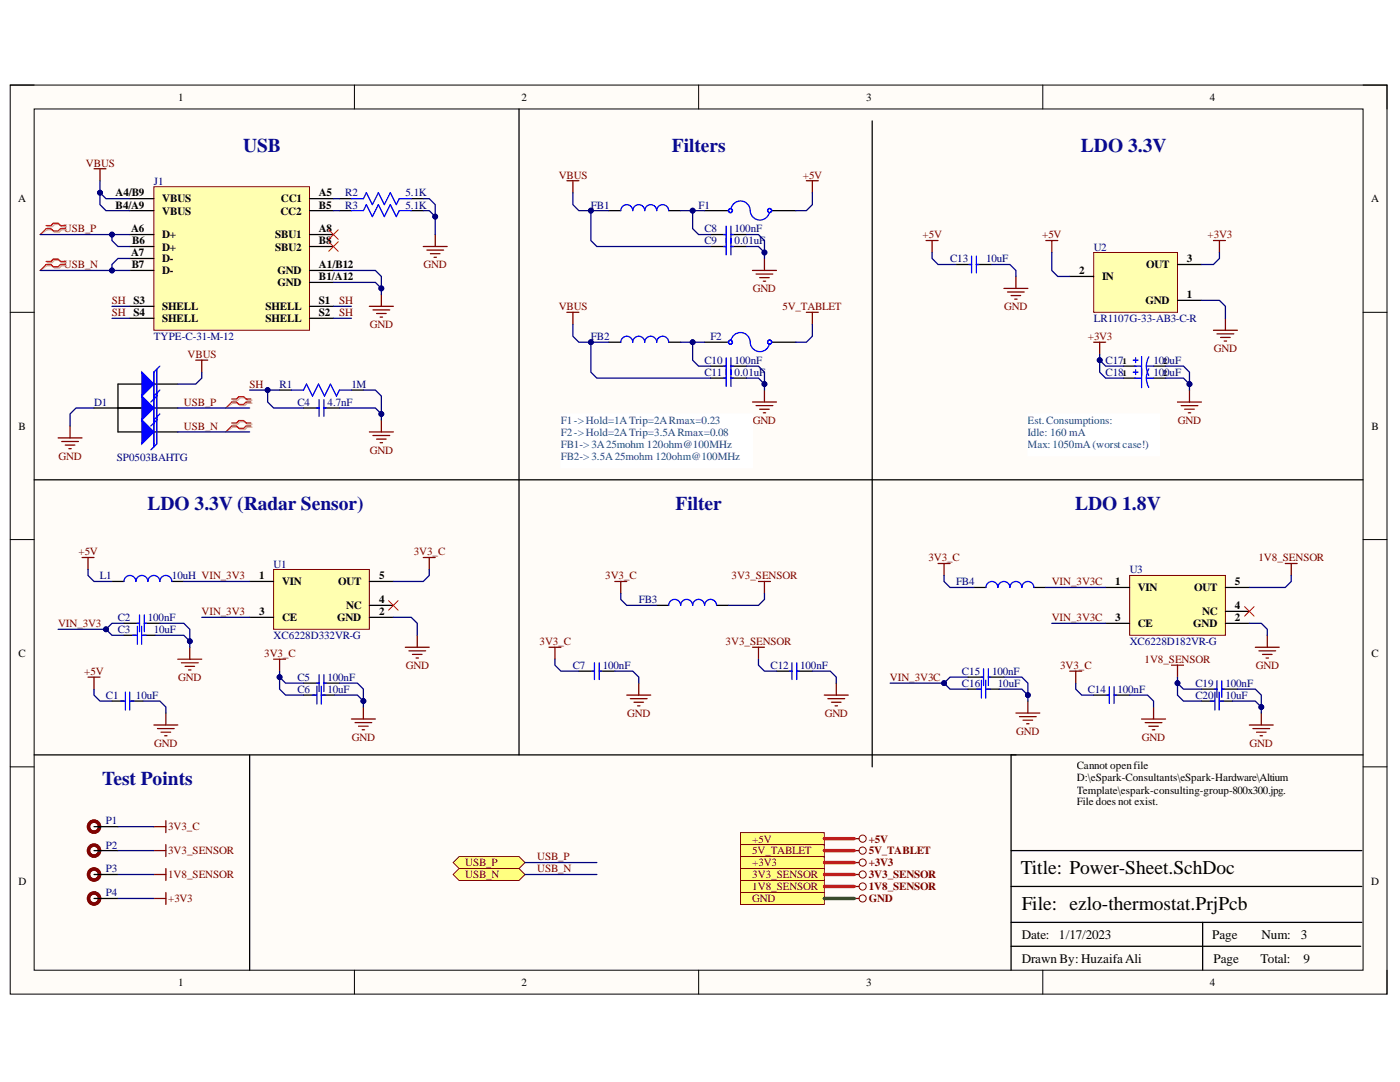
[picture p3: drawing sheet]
<svg xmlns="http://www.w3.org/2000/svg" width="279mm" height="216mm" viewBox="0 0 279 216" stroke-linecap="round" stroke-linejoin="round" font-family="sans-serif">
<path d="M2 17h274.8v181.4h-274.8z" fill-rule="evenodd" fill="#fffcf8"/>
<path d="M2 17h274.8v181.4h-274.8z" fill="none" stroke="#000" stroke-width=".2"/>
<path d="M6.8 21.7h265.2v171.9h-265.2z" fill-rule="evenodd" fill="#fffcf8"/>
<g fill="none" stroke="#000" stroke-width=".2">
<path d="M2 17h4.8M70.7 17v4.7M139.4 17v4.7M208.1 17v4.7M272 17h4.8v4.7M6.8 21.7h265.2v171.9h-265.2zM2 62.3h4.8M272 62.3h4.8M2 107.7h4.8M272 107.7h4.8M2 153h4.8M272 153h4.8"/>
<path d="M70.7 193.6v4.8M139.4 193.6v4.8M208.1 193.6v4.8M276.8 193.6v4.8"/>
</g>
<path d="M272 150.6h-70.2v43M201.8 176.9h70M201.8 169.7h70M201.8 188.8h69.8M201.8 184.1h70M240 184.1v9.5" fill="none" stroke="#000" stroke-width=".25"/>
<path d="M218.3 50.4h16.7v11.9h-16.7z" fill-rule="evenodd" fill="#ffffb0"/>
<path d="M218.3 50.4h16.7v11.9h-16.7z" fill="none" stroke="#800000" stroke-width=".2"/>
<path d="M213.5 55.2h4.8M235 59.9h4.8M235 52.8h4.8" fill="none" stroke="#000" stroke-width=".25"/>
<path d="M208.7 48h2.4M209.9 48v2.4M242.2 48h2.4M243.4 48v2.4M242.2 65.9h4.7M242.9 66.6h3.3M243.6 67.3h1.9M244.3 68.1h.5M244.6 63.5v2.4" fill="none" stroke="#800000" stroke-width=".25"/>
<path d="M54.6 113.6h19.1v12h-19.1z" fill-rule="evenodd" fill="#ffffb0"/>
<path d="M54.6 113.6h19.1v12h-19.1z" fill="none" stroke="#800000" stroke-width=".2"/>
<path d="M49.8 116h4.8M73.7 116h4.8M49.8 123.2h4.8M73.7 123.2h4.8M73.7 120.8h4.8" fill="none" stroke="#000" stroke-width=".25"/>
<path d="M77.5 119.8l2 2M79.5 119.8l-2 2" fill="none" stroke="#f00" stroke-width=".2"/>
<path d="M80.9 129.1h4.8M81.6 129.9h3.3M82.3 130.6h1.9M83 131.3h.5M83.3 126.8v2.3" fill="none" stroke="#800000" stroke-width=".25"/>
<path d="M30.7 37.3h31.1v28.6h-31.1z" fill-rule="evenodd" fill="#ffffb0"/>
<path d="M30.7 37.3h31.1v28.6h-31.1z" fill="none" stroke="#800000" stroke-width=".2"/>
<g fill="none" stroke="#000" stroke-width=".25">
<path d="M25.9 39.6h4.8M61.8 39.6h4.7M25.9 54h4.8M25.9 46.8h4.8M25.9 51.6h4.8M25.9 42h4.8M25.9 49.2h4.8M61.8 54h4.7M61.8 46.8h4.7M61.8 56.4h4.7M61.8 42h4.7M61.8 49.2h4.7"/>
<path d="M121.5 42h2.4M133.4 42h2.4M25.9 61.1h4.8M25.9 63.5h4.8M28.3 76.6h-4.8v9.6h4.8M30.7 76.6h4.8M61.8 61.1h4.7M61.8 63.5h4.7M121.5 68.3h2.4M133.4 68.3h2.4M18.8 81.4h9.5M30.7 86.2h4.8"/>
<path d="M30.7 81.4h4.8"/>
</g>
<g fill="none" stroke="#800000" stroke-width=".25">
<path d="M18.8 33.7h2.3M20 33.7v2.4M113.1 36.1h2.4M114.3 36.1v2.3M160.9 36.1h2.4M162.1 36.1v2.3M76.1 58.7v2.4M84.5 49.2h4.7M85.2 49.9h3.3M85.9 50.6h1.9M86.6 51.3h.5M86.9 46.8v2.4"/>
<path d="M150.2 54h4.8M150.9 54.7h3.3M151.6 55.4h1.9M152.3 56.1h.5M152.6 51.6v2.4M73.7 61.1h4.8M74.4 61.8h3.4M75.2 62.6h1.9M75.9 63.3h.4M113.1 62.3h2.4M114.3 62.3v2.4M152.6 77.8v2.4"/>
<path d="M160.9 62.3h2.4M162.1 62.3v2.4M73.7 86.2h4.8M74.4 86.9h3.4M75.2 87.6h1.9M75.9 88.3h.4M76.1 83.8v2.4M150.2 80.2h4.8M150.9 80.9h3.3M151.6 81.7h1.9M152.3 82.4h.5"/>
</g>
<path d="M65.6 45.8l1.9 2M65.6 48.2l1.9 1.9M67.5 45.8l-1.9 2M67.5 48.2l-1.9 1.9" fill="none" stroke="#f00" stroke-width=".2"/>
<path d="M123.9 42a1.19 1.19 0 0 1 1.2-1.2 1.19 1.19 0 0 1 1.2 1.2 1.2 1.2 0 0 1 1.2-1.2 1.2 1.2 0 0 1 1.2 1.2 1.19 1.19 0 0 1 1.2-1.2 1.19 1.19 0 0 1 1.2 1.2 1.19 1.19 0 0 1 1.2-1.2 1.19 1.19 0 0 1 1.1 1.2M123.9 68.3a1.19 1.19 0 0 1 1.2-1.2 1.19 1.19 0 0 1 1.2 1.2 1.2 1.2 0 0 1 1.2-1.2 1.2 1.2 0 0 1 1.2 1.2 1.19 1.19 0 0 1 1.2-1.2 1.19 1.19 0 0 1 1.2 1.2 1.19 1.19 0 0 1 1.2-1.2 1.19 1.19 0 0 1 1.1 1.2" fill="none" stroke="#00f" stroke-width=".25"/>
<path d="M28.3 74.3l2.4 2.3-2.4 2.4z" fill="#00f"/>
<path d="M28.3 74.3l2.4 2.3-2.4 2.4zM31.3 73.7v5.3l-1.2 1.2M31.9 73.1l-1.2 1.2v5.3" fill="none" stroke="#00f" stroke-width=".25"/>
<path d="M28.3 79l2.4 2.4-2.4 2.4z" fill="#00f"/>
<path d="M28.3 79l2.4 2.4-2.4 2.4zM31.3 78.4v5.4l-1.2 1.2M31.9 77.8l-1.2 1.2v5.4" fill="none" stroke="#00f" stroke-width=".25"/>
<path d="M28.3 83.8l2.4 2.4-2.4 2.4z" fill="#00f"/>
<path d="M28.3 83.8l2.4 2.4-2.4 2.4zM31.3 83.2v5.4l-1.2 1.2M31.9 82.6l-1.2 1.2v5.4M24.7 116a1.19 1.19 0 0 1 1.2-1.2 1.19 1.19 0 0 1 1.2 1.2 1.19 1.19 0 0 1 1.2-1.2 1.19 1.19 0 0 1 1.2 1.2 1.19 1.19 0 0 1 1.2-1.2 1.19 1.19 0 0 1 1.2 1.2 1.2 1.2 0 0 1 1.2-1.2 1.2 1.2 0 0 1 1.2 1.2M133.4 120.8a1.19 1.19 0 0 1 1.2-1.2 1.19 1.19 0 0 1 1.2 1.2 1.2 1.2 0 0 1 1.2-1.2 1.2 1.2 0 0 1 1.2 1.2 1.19 1.19 0 0 1 1.2-1.2 1.19 1.19 0 0 1 1.2 1.2 1.19 1.19 0 0 1 1.2-1.2 1.19 1.19 0 0 1 1.2 1.2" fill="none" stroke="#00f" stroke-width=".25"/>
<g fill="none" stroke="#800000" stroke-width=".25">
<path d="M184.8 48h2.4M186 48v2.4M200.4 57.6h4.7M201.1 58.3h3.3M201.8 59h1.9M202.5 59.7h.5M202.7 55.2v2.4M39.1 71.9h2.4M40.3 71.9v2.4M218.3 68.3h2.4M219.5 68.3v2.4M237.4 77.8v2.4"/>
<path d="M11.6 87.4h4.8M12.3 88.1h3.4M13 88.8h1.9M13.7 89.5h.5M14 85v2.4M235 80.2h4.8M235.7 80.9h3.4M236.4 81.6h1.9M237.2 82.4h.4M16.4 111.2h2.4M17.6 111.2v2.4M84.5 111.2h2.4"/>
<path d="M85.7 111.2v2.4M122.7 116h2.4M123.9 116v2.4M151.4 116h2.4M152.6 116v2.4M35.5 131.5h4.8M36.2 132.3h3.4M36.9 133h1.9M37.6 133.7h.5M37.9 129.1v2.4M164.5 138.7h4.8M165.2 139.4h3.4"/>
<path d="M166.9 136.3v2.4M70.1 143.5h4.8M70.9 144.2h3.3M71.6 144.9h1.9M72.3 145.6h.5M72.5 141.1v2.4M165.9 140.1h2M166.7 140.8h.4"/>
</g>
<path d="M22.3 116h2.4M34.3 116h2.4M131.1 120.8h2.3M143 120.8h2.4" fill="none" stroke="#000" stroke-width=".25"/>
<path d="M225.4 114.8h19.2v12h-19.2z" fill-rule="evenodd" fill="#ffffb0"/>
<path d="M225.4 114.8h19.2v12h-19.2z" fill="none" stroke="#800000" stroke-width=".2"/>
<g fill="none" stroke="#000" stroke-width=".25">
<path d="M67.7 39.6h2.4M82.1 39.6h2.4M103.6 21.7v128.9M174.1 24.1v128.9M67.7 42h2.4M82.1 42h2.4M140.6 42h4.8M141.8 49.2h3.1M141.8 46.8h3.1M145.9 49.2h3.1M145.9 46.8h3.1M154 42h4.8"/>
<path d="M190.8 52.8h3.1M194.9 52.8h3.1M55.8 77.8h2.4M70.1 77.8h2.4M141.8 75.4h3.1M141.8 73.1h3.1M145.9 75.4h3.1M145.9 73.1h3.1M224.2 75.5h2.4M224.2 73.1h2.4M230.2 75.5h2.4M230.2 73.1h2.4"/>
<path d="M6.8 95.7h265.2M60.6 81.4h3.1M64.6 81.4h3.1M194.4 117.2h2.4M206.3 117.2h2.4M220.7 117.2h4.7M244.6 117.2h4.7M22.3 139.9h2.4M24.7 124.4h3.1M24.7 126.8h2.4M26.2 139.9h2.4M28.6 126.8h2.4"/>
<path d="M28.8 124.4h3.1M60.6 136.3h3.1M60.6 138.7h2.4M64.4 138.7h2.4M64.6 136.3h3.1M115.5 133.9h3.1M119.6 133.9h3.1M155 133.9h3.1M159 133.9h3.1M193.2 135.1h3.1M193.2 137.5h2.4M197 137.5h2.4"/>
<path d="M197.3 135.1h3.1M218.3 138.7h3.1M220.7 124.4h4.7M222.3 138.7h3.1M239.8 139.9h2.4M239.8 137.5h3.1M243.6 139.9h2.4M243.8 137.5h3.1M244.6 124.4h4.7M244.6 122h4.7M6.8 150.6h195.9M49.8 150.6v43"/>
<path d="M18.8 164.9h4.7M18.8 169.7h4.7M18.8 174.5h4.7M18.8 179.3h4.7"/>
</g>
<path d="M248.4 121l1.9 1.9M250.3 121l-1.9 1.9" fill="none" stroke="#f00" stroke-width=".2"/>
<g fill="none" stroke="#800000" stroke-width=".25">
<path d="M187.2 112.4h2.4M188.4 112.4v2.4M256.5 112.4h2.4M257.7 112.4v2.4M54.6 131.5h2.4M55.8 131.5v2.4M205.1 139.9v2.4M233.8 132.7h2.4M235 132.7v2.4M250.5 129.1h4.8M251.2 129.9h3.4M252 130.6h1.9"/>
<path d="M252.7 131.3h.5M252.9 126.8v2.3M202.7 142.3h4.8M203.5 143h3.3M204.2 143.7h1.9M204.9 144.4h.5M249.3 144.7h4.8M250.1 145.4h3.3M250.8 146.1h1.9M251.5 146.8h.5M251.7 142.3v2.4M30.7 164.9h2.4"/>
<path d="M30.7 169.7h2.4M30.7 179.3h2.4M33.1 163.8v2.3M33.1 168.5v2.4M33.1 178.1v2.4"/>
</g>
<g fill="none" stroke="#00f" stroke-width=".25">
<path d="M70.1 39.6h2.4l.6-1.2 1.2 2.4 1.2-2.4 1.2 2.4 1.2-2.4 1.2 2.4 .6-1.2h2.4M70.1 42h2.4l.6-1.2 1.2 2.4 1.2-2.4 1.2 2.4 1.2-2.4 1.2 2.4 .6-1.2h2.4M144.4 49.2h.5M144.4 46.8h.5M144.9 45.1v5.8M145.9 45.1v5.8M145.9 49.2h.5M145.9 46.8h.5M145.9 41.6a1.93 1.93 0 0 1 2.1-1.5 1.93 1.93 0 0 1 1.7 1.9M149.7 42.1a1.94 1.94 0 0 0 1.8 1.8 1.94 1.94 0 0 0 2-1.5M193.4 52.8h.5M193.9 51.1v3.3"/>
<path d="M194.9 51.1v3.3M194.9 52.8h.4M58.2 77.8h2.4l.6-1.2 1.2 2.4 1.2-2.4 1.2 2.4 1.2-2.4 1.1 2.4 .6-1.2h2.4M63.7 79.7v3.4M64.6 79.7v3.4M144.4 75.4h.5M144.4 73.1h.5M144.9 71.4v5.7M145.9 71.4v5.7M145.9 75.4h.5M145.9 73.1h.5M226.2 71.9h.9"/>
<path d="M226.2 74.3h.9M226.4 75.5h1.4M226.4 73.1h1.4M226.6 71.4v.9M226.6 73.8v.9M227.8 71.2v6.2M228.8 73.1l.1 .7 .4 1.1M228.8 75.5l.1 .7 .4 1.1M228.8 75.5h1.4M228.8 73.1h1.4M229.3 71.2l-.4 1.1-.1 .8M229.3 73.6l-.4 1.1-.1 .8"/>
<path d="M63.2 81.4h.5M64.6 81.4h.5M196.8 117.2a1.19 1.19 0 0 1 1.2-1.2 1.19 1.19 0 0 1 1.2 1.2 1.2 1.2 0 0 1 1.2-1.2 1.2 1.2 0 0 1 1.2 1.2 1.19 1.19 0 0 1 1.1-1.2 1.19 1.19 0 0 1 1.2 1.2 1.19 1.19 0 0 1 1.2-1.2 1.19 1.19 0 0 1 1.2 1.2M24.1 139.9h.9M25 138.1v3.6M25.9 139.9h.9M25.9 138.1v3.6M26.5 126.8h.9M27.4 124.4h.4M27.4 125v3.6M27.8 122.7v3.3M28.3 126.8h.9"/>
<path d="M28.3 125v3.6M28.8 122.7v3.3M28.8 124.4h.5M62.3 138.7h.9M63.2 136.3h.5M63.3 136.9v3.6M63.7 134.6v3.4M64.1 138.7h.9M64.1 136.9v3.6M64.6 134.6v3.4M64.6 136.3h.5M118.2 133.9h.4"/>
<path d="M118.6 132.3v3.3M119.6 132.3v3.3M119.6 133.9h.5M157.6 133.9h.5M158.1 132.3v3.3M159 133.9h.5M159 132.3v3.3M194.9 137.5h.9M195.8 135.1h.5M195.9 135.7v3.6M196.3 133.4v3.4M196.7 137.5h.9"/>
<path d="M196.7 135.7v3.6M197.3 133.4v3.4M197.3 135.1h.4M220.9 138.7h.5M221.4 137v3.4M222.3 138.7h.5M222.3 137v3.4M241.5 139.9h.9M242.4 137.5h.5M242.5 138.1v3.6M242.9 135.8v3.4M243.3 139.9h.9"/>
<path d="M243.3 138.1v3.6M243.8 135.8v3.4M243.8 137.5h.5"/>
<circle cx="145.8" cy="42" r=".4"/>
<circle cx="153.6" cy="42" r=".41"/>
<circle cx="153.6" cy="42" r=".4"/>
</g>
<g fill="none" stroke="#5b0f00" stroke-width=".68">
<circle cx="18.8" cy="169.7" r="1.1"/>
<circle cx="18.8" cy="165" r="1.1"/>
<circle cx="18.8" cy="179.3" r="1.1"/>
<circle cx="18.8" cy="174.5" r="1.1"/>
</g>
<path d="M147.8 166.1h16.7v2.4h-16.7z" fill-rule="evenodd" fill="#ffff80"/>
<path d="M147.8 166.1h16.7v2.4h-16.7z" fill="none" stroke="#800000" stroke-width=".2"/>
<path d="M147.8 168.5h16.7v2.4h-16.7z" fill-rule="evenodd" fill="#ffff80"/>
<path d="M147.8 168.5h16.7v2.4h-16.7z" fill="none" stroke="#800000" stroke-width=".2"/>
<path d="M147.8 170.9h16.7v2.4h-16.7z" fill-rule="evenodd" fill="#ffff80"/>
<path d="M147.8 170.9h16.7v2.4h-16.7z" fill="none" stroke="#800000" stroke-width=".2"/>
<path d="M147.8 173.3h16.7v2.4h-16.7z" fill-rule="evenodd" fill="#ffff80"/>
<path d="M147.8 173.3h16.7v2.4h-16.7z" fill="none" stroke="#800000" stroke-width=".2"/>
<path d="M147.8 175.7h16.7v2.4h-16.7z" fill-rule="evenodd" fill="#ffff80"/>
<g fill="none" stroke="#800000" stroke-width=".2">
<path d="M147.8 175.7h16.7v2.4h-16.7z"/>
<circle cx="172.2" cy="176.9" r=".71"/>
<circle cx="172.2" cy="167.3" r=".71"/>
<circle cx="172.2" cy="174.5" r=".72"/>
<circle cx="172.2" cy="169.7" r=".72"/>
<circle cx="172.2" cy="172.1" r=".72"/>
</g>
<path d="M170.5 167.3h.9M170.5 169.7h.9M170.5 172.1h.9M170.5 174.5h.9M170.5 176.9h.9" fill="none" stroke="#800000" stroke-width=".25"/>
<path d="M147.8 178.1h16.7v2.4h-16.7z" fill-rule="evenodd" fill="#ffff80"/>
<g fill="none" stroke="#800000" stroke-width=".2">
<path d="M147.8 178.1h16.7v2.4h-16.7z"/>
<circle cx="172.2" cy="179.3" r=".71"/>
</g>
<path d="M170.5 179.3h.9" fill="none" stroke="#800000" stroke-width=".25"/>
<path d="M90.4 172.1l1.2-1.2h12l1.2 1.2-1.2 1.2h-12z" fill-rule="evenodd" fill="#ffff80"/>
<path d="M90.4 172.1l1.2-1.2h12l1.2 1.2-1.2 1.2h-12z" fill="none" stroke="#800000" stroke-width=".2"/>
<path d="M90.4 174.5l1.2-1.2h12l1.2 1.2-1.2 1.2h-12z" fill-rule="evenodd" fill="#ffff80"/>
<path d="M90.4 174.5l1.2-1.2h12l1.2 1.2-1.2 1.2h-12z" fill="none" stroke="#800000" stroke-width=".2"/>
<path d="M111.9 82.6h38.3v10.7h-38.3z" fill-rule="evenodd" fill="#fff"/>
<path d="M111.9 82.6h38.3v10.7h-38.3z" fill="none" stroke="#fff" stroke-width=".2"/>
<path d="M205.1 82.6h26.3v8.4h-26.3z" fill-rule="evenodd" fill="#fff"/>
<path d="M205.1 82.6h26.3v8.4h-26.3z" fill="none" stroke="#fff" stroke-width=".2"/>
<g fill="none" stroke="#00f" stroke-width=".25">
<path d="M145.9 67.8a1.93 1.93 0 0 1 2.1-1.4 1.93 1.93 0 0 1 1.7 1.9M149.7 68.4a1.93 1.93 0 0 0 1.8 1.8 1.93 1.93 0 0 0 2-1.5"/>
<circle cx="145.8" cy="68.3" r=".4"/>
<circle cx="153.6" cy="68.3" r=".4"/>
</g>
<path d="M140.6 68.3h4.8M154 68.3h4.8" fill="none" stroke="#000" stroke-width=".25"/>
<path d="M9.4 45.3h1l.5-.5h.9l.5 .5h1M9.4 45.8h1l.5 .5h.9l.5-.5h1M9.4 52.4h1l.5-.5h.9l.5 .5h1M9.4 53h1l.5 .5h.9l.5-.5h1M46.5 79.9h.9l.5-.5h1l.4 .5h1M46.5 80.5h.9l.5 .4h1l.4-.4h1M46.5 84.6h.9l.5-.4h1l.4 .4h1M46.5 85.2h.9l.5 .5h1l.4-.5h1" fill="none" stroke="#d0a19e" stroke-width=".25"/>
<path d="M9.4 45.8l-1.4 1M9.4 53l-1.4 1M46.5 80.5l-1.5 .9M46.5 85.2l-1.5 1" fill="none" stroke="#d0a19e" stroke-width=".2"/>
<path d="M9.2 45h1l.4-.5h1l.5 .5h.9M9.2 45.6h1l.4 .5h1l.5-.5h.9M9.2 52.2h1l.4-.5h1l.5 .5h.9M9.2 52.8h1l.4 .4h1l.5-.4h.9M46.2 79.6h1l.5-.5h.9l.5 .5h1M46.2 80.2h1l.5 .5h.9l.5-.5h1M46.2 84.4h1l.5-.5h.9l.5 .5h1M46.2 85h1l.5 .5h.9l.5-.5h1" fill="none" stroke="#f00" stroke-width=".25"/>
<path d="M9.2 45.6l-1.2 1.2M9.2 52.8l-1.2 1.2M46.2 80.2l-1.2 1.2M46.2 85l-1.2 1.2" fill="none" stroke="#f00" stroke-width=".2"/>
<g fill="none" stroke="#800000" stroke-width=".25">
<path d="M17.6 135.1h2.4M18.8 135.1v2.4M109.6 129.1h2.3M110.8 129.1v2.4M125.1 138.7h4.8M125.8 139.4h3.3M127.5 136.3v2.4M150.2 129.1h2.4M151.4 129.1v2.4M213.5 133.9h2.4M214.7 133.9v2.4M30.7 144.7h4.8"/>
<path d="M31.4 145.4h3.4M32.1 146.1h2M32.9 146.8h.4M33.1 142.3v2.4M126.5 140.1h1.9M127.2 140.8h.5M227.8 143.5h4.8M228.5 144.2h3.4M229.3 144.9h1.9M230 145.6h.5M230.2 141.1v2.4M30.7 174.5h2.4"/>
<path d="M33.1 173.3v2.4"/>
</g>
<path d="M66.5 39.6h1.2M66.5 42h1.2M84.5 42h1.2l1.2 1.2M209.9 50.4v3.6l1.2 1.2h2.4M239.8 59.9h3.6l1.2 1.2v2.4M243.4 50.4v1.2l-1.2 1.2h-2.4M78.5 123.2h3.6l1.2 1.2v2.4" fill="none" stroke="#000080" stroke-width=".25"/>
<circle cx="86.9" cy="43.2" r=".48" fill="#000080"/>
<circle cx="86.9" cy="43.2" r=".48" fill="none" stroke="#000080" stroke-width=".2"/>
<path d="M66.5 56.4h8.4l1.2 1.1" fill="none" stroke="#000080" stroke-width=".25"/>
<circle cx="76.1" cy="57.5" r=".48" fill="#000080"/>
<circle cx="76.1" cy="57.5" r=".48" fill="none" stroke="#000080" stroke-width=".2"/>
<path d="M20 36.1v4.7l1.1 1.2h4.8" fill="none" stroke="#000080" stroke-width=".25"/>
<circle cx="20" cy="38.5" r=".48" fill="#000080"/>
<circle cx="20" cy="38.5" r=".48" fill="none" stroke="#000080" stroke-width=".2"/>
<path d="M20 38.4l1.1 1.2h4.8" fill="none" stroke="#000080" stroke-width=".25"/>
<circle cx="20" cy="38.5" r=".48" fill="#000080"/>
<circle cx="20" cy="38.5" r=".48" fill="none" stroke="#000080" stroke-width=".2"/>
<path d="M22.3 46.8v1.2l1.2 1.2h2.4" fill="none" stroke="#000080" stroke-width=".25"/>
<circle cx="22.3" cy="46.8" r=".48" fill="#000080"/>
<circle cx="22.3" cy="46.8" r=".48" fill="none" stroke="#000080" stroke-width=".2"/>
<path d="M25.9 51.6h-2.4l-1.2 1.2v1.2" fill="none" stroke="#000080" stroke-width=".25"/>
<circle cx="22.3" cy="54" r=".48" fill="#000080"/>
<circle cx="22.3" cy="54" r=".48" fill="none" stroke="#000080" stroke-width=".2"/>
<path d="M149 46.8h2.4l1.2 1.2v3.6" fill="none" stroke="#000080" stroke-width=".25"/>
<circle cx="152.6" cy="50.4" r=".48" fill="#000080"/>
<circle cx="152.6" cy="50.4" r=".48" fill="none" stroke="#000080" stroke-width=".2"/>
<path d="M162.1 38.4v2.4l-1.2 1.2h-2.1M138.2 42v3.6l1.2 1.2h2.4" fill="none" stroke="#000080" stroke-width=".25"/>
<circle cx="138.2" cy="42" r=".48" fill="#000080"/>
<circle cx="138.2" cy="42" r=".48" fill="none" stroke="#000080" stroke-width=".2"/>
<path d="M149 49.2h2.4l1.2 1.2" fill="none" stroke="#000080" stroke-width=".25"/>
<circle cx="152.6" cy="50.4" r=".48" fill="#000080"/>
<circle cx="152.6" cy="50.4" r=".48" fill="none" stroke="#000080" stroke-width=".2"/>
<path d="M117.9 42v6l1.2 1.2h22.7" fill="none" stroke="#000080" stroke-width=".25"/>
<circle cx="117.9" cy="42" r=".48" fill="#000080"/>
<circle cx="117.9" cy="42" r=".48" fill="none" stroke="#000080" stroke-width=".2"/>
<path d="M149 73.1h2.4l1.2 1.2v3.5" fill="none" stroke="#000080" stroke-width=".25"/>
<circle cx="152.6" cy="76.6" r=".48" fill="#000080"/>
<circle cx="152.6" cy="76.6" r=".48" fill="none" stroke="#000080" stroke-width=".2"/>
<path d="M138.2 68.3v3.6l1.2 1.2h2.4M162.1 64.7v2.4l-1.2 1.2h-2.1" fill="none" stroke="#000080" stroke-width=".25"/>
<circle cx="138.2" cy="68.3" r=".48" fill="#000080"/>
<circle cx="138.2" cy="68.3" r=".48" fill="none" stroke="#000080" stroke-width=".2"/>
<path d="M149 75.4h2.4l1.2 1.2" fill="none" stroke="#000080" stroke-width=".25"/>
<circle cx="152.6" cy="76.6" r=".48" fill="#000080"/>
<circle cx="152.6" cy="76.6" r=".48" fill="none" stroke="#000080" stroke-width=".2"/>
<path d="M117.9 68.3v6l1.2 1.1h22.7" fill="none" stroke="#000080" stroke-width=".25"/>
<circle cx="117.9" cy="68.3" r=".48" fill="#000080"/>
<circle cx="117.9" cy="68.3" r=".48" fill="none" stroke="#000080" stroke-width=".2"/>
<path d="M40.3 74.3v1.1l-1.2 1.2h-3.6M219.5 70.7v3.6l1.2 1.2h3.5M18.8 81.4h-3.6l-1.2 1.2v2.4M35.5 81.4h14.3M35.5 86.2h14.3" fill="none" stroke="#000080" stroke-width=".25"/>
<circle cx="219.5" cy="71.9" r=".48" fill="#000080"/>
<circle cx="219.5" cy="71.9" r=".48" fill="none" stroke="#000080" stroke-width=".2"/>
<path d="M219.5 71.9l1.2 1.2h3.5" fill="none" stroke="#000080" stroke-width=".25"/>
<circle cx="219.5" cy="71.9" r=".48" fill="#000080"/>
<circle cx="219.5" cy="71.9" r=".48" fill="none" stroke="#000080" stroke-width=".2"/>
<path d="M232.6 73.1h3.6l1.2 1.2v3.5" fill="none" stroke="#000080" stroke-width=".25"/>
<circle cx="237.4" cy="76.6" r=".48" fill="#000080"/>
<circle cx="237.4" cy="76.6" r=".48" fill="none" stroke="#000080" stroke-width=".2"/>
<path d="M232.6 75.5h3.6l1.2 1.1" fill="none" stroke="#000080" stroke-width=".25"/>
<circle cx="237.4" cy="76.6" r=".48" fill="#000080"/>
<circle cx="237.4" cy="76.6" r=".48" fill="none" stroke="#000080" stroke-width=".2"/>
<path d="M186 50.4v1.2l1.2 1.2h3.6M198 52.8h3.6l1.1 1.2v1.2M22.3 61.1h3.6M22.3 63.5h3.6M53.4 77.8v2.4l1.2 1.2h6M66.5 61.1h3.6M66.5 63.5h3.6" fill="none" stroke="#000080" stroke-width=".25"/>
<circle cx="53.4" cy="77.8" r=".48" fill="#000080"/>
<circle cx="53.4" cy="77.8" r=".48" fill="none" stroke="#000080" stroke-width=".2"/>
<path d="M72.5 77.8h2.4l1.2 1.2v4.8" fill="none" stroke="#000080" stroke-width=".25"/>
<circle cx="76.1" cy="82.6" r=".48" fill="#000080"/>
<circle cx="76.1" cy="82.6" r=".48" fill="none" stroke="#000080" stroke-width=".2"/>
<path d="M67.7 81.4h7.2l1.2 1.2" fill="none" stroke="#000080" stroke-width=".25"/>
<circle cx="76.1" cy="82.6" r=".48" fill="#000080"/>
<circle cx="76.1" cy="82.6" r=".48" fill="none" stroke="#000080" stroke-width=".2"/>
<path d="M66.5 54h8.4l1.2 1.2v3.5" fill="none" stroke="#000080" stroke-width=".25"/>
<circle cx="76.1" cy="57.5" r=".48" fill="#000080"/>
<circle cx="76.1" cy="57.5" r=".48" fill="none" stroke="#000080" stroke-width=".2"/>
<path d="M84.5 39.6h1.2l1.2 1.2v6" fill="none" stroke="#000080" stroke-width=".25"/>
<circle cx="86.9" cy="43.2" r=".48" fill="#000080"/>
<circle cx="86.9" cy="43.2" r=".48" fill="none" stroke="#000080" stroke-width=".2"/>
<path d="M8 54h17.9M17.6 113.6v1.2l1.2 1.2h3.5" fill="none" stroke="#000080" stroke-width=".25"/>
<circle cx="22.3" cy="54" r=".48" fill="#000080"/>
<circle cx="22.3" cy="54" r=".48" fill="none" stroke="#000080" stroke-width=".2"/>
<path d="M8 46.8h17.9" fill="none" stroke="#000080" stroke-width=".25"/>
<circle cx="22.3" cy="46.8" r=".48" fill="#000080"/>
<circle cx="22.3" cy="46.8" r=".48" fill="none" stroke="#000080" stroke-width=".2"/>
<path d="M49.8 77.8h6" fill="none" stroke="#000080" stroke-width=".25"/>
<circle cx="53.4" cy="77.8" r=".48" fill="#000080"/>
<circle cx="53.4" cy="77.8" r=".48" fill="none" stroke="#000080" stroke-width=".2"/>
<path d="M135.8 42h4.8" fill="none" stroke="#000080" stroke-width=".25"/>
<circle cx="138.2" cy="42" r=".48" fill="#000080"/>
<circle cx="138.2" cy="42" r=".48" fill="none" stroke="#000080" stroke-width=".2"/>
<path d="M114.3 64.7v2.4l1.2 1.2h6" fill="none" stroke="#000080" stroke-width=".25"/>
<circle cx="117.9" cy="68.3" r=".48" fill="#000080"/>
<circle cx="117.9" cy="68.3" r=".48" fill="none" stroke="#000080" stroke-width=".2"/>
<path d="M114.3 38.4v2.4l1.2 1.2h6" fill="none" stroke="#000080" stroke-width=".25"/>
<circle cx="117.9" cy="42" r=".48" fill="#000080"/>
<circle cx="117.9" cy="42" r=".48" fill="none" stroke="#000080" stroke-width=".2"/>
<path d="M85.7 113.6v1.2l-1.2 1.2h-6M67.7 136.3h3.6l1.2 1.2v3.6" fill="none" stroke="#000080" stroke-width=".25"/>
<circle cx="72.5" cy="139.9" r=".48" fill="#000080"/>
<circle cx="72.5" cy="139.9" r=".48" fill="none" stroke="#000080" stroke-width=".2"/>
<path d="M66.8 138.7h4.5l1.2 1.2" fill="none" stroke="#000080" stroke-width=".25"/>
<circle cx="72.5" cy="139.9" r=".48" fill="#000080"/>
<circle cx="72.5" cy="139.9" r=".48" fill="none" stroke="#000080" stroke-width=".2"/>
<path d="M123.9 118.4v1.2l1.2 1.2h6M152.6 118.4v1.2l-1.2 1.2h-6M188.4 114.8v1.2l1.2 1.2h4.8M208.7 117.2h12M257.7 114.8v1.2l-1.2 1.2h-7.2M55.8 133.9v3.6l1.2 1.2h3.6M249.3 124.4h2.4l1.2 1.2v1.2" fill="none" stroke="#000080" stroke-width=".25"/>
<circle cx="55.8" cy="135.1" r=".48" fill="#000080"/>
<circle cx="55.8" cy="135.1" r=".48" fill="none" stroke="#000080" stroke-width=".2"/>
<path d="M55.8 135.1l1.2 1.2h3.6" fill="none" stroke="#000080" stroke-width=".25"/>
<circle cx="55.8" cy="135.1" r=".48" fill="#000080"/>
<circle cx="55.8" cy="135.1" r=".48" fill="none" stroke="#000080" stroke-width=".2"/>
<path d="M246.9 137.5h3.6l1.2 1.2v3.6" fill="none" stroke="#000080" stroke-width=".25"/>
<circle cx="251.7" cy="141.1" r=".48" fill="#000080"/>
<circle cx="251.7" cy="141.1" r=".48" fill="none" stroke="#000080" stroke-width=".2"/>
<path d="M246 139.9h4.5l1.2 1.2" fill="none" stroke="#000080" stroke-width=".25"/>
<circle cx="251.7" cy="141.1" r=".48" fill="#000080"/>
<circle cx="251.7" cy="141.1" r=".48" fill="none" stroke="#000080" stroke-width=".2"/>
<path d="M235 135.1v3.6l1.2 1.2h3.6" fill="none" stroke="#000080" stroke-width=".25"/>
<circle cx="235" cy="136.3" r=".48" fill="#000080"/>
<circle cx="235" cy="136.3" r=".48" fill="none" stroke="#000080" stroke-width=".2"/>
<path d="M235 136.3l1.2 1.2h3.6" fill="none" stroke="#000080" stroke-width=".25"/>
<circle cx="235" cy="136.3" r=".48" fill="#000080"/>
<circle cx="235" cy="136.3" r=".48" fill="none" stroke="#000080" stroke-width=".2"/>
<path d="M135.8 68.3h4.8M23.5 164.9h7.2M23.5 169.7h7.2M23.5 174.5h7.2M23.5 179.3h7.2M104.8 172.1h14.3M104.8 174.5h14.3" fill="none" stroke="#000080" stroke-width=".25"/>
<path d="M164.5 167.3h6M164.5 169.7h6M164.5 172.1h6M164.5 174.5h6M164.5 176.9h6" fill="none" stroke="#f00" stroke-width=".68"/>
<path d="M164.5 179.3h6" fill="none" stroke="#274e13" stroke-width=".68"/>
<circle cx="138.2" cy="68.3" r=".48" fill="#000080"/>
<circle cx="138.2" cy="68.3" r=".48" fill="none" stroke="#000080" stroke-width=".2"/>
<path d="M36.7 116h13.1M18.8 137.5v1.2l1.2 1.2h2.3M28.6 139.9h3.3l1.2 1.2v1.2M31.9 124.4h4.8l1.2 1.2v3.5M110.8 131.5v1.2l1.1 1.2h3.6M122.7 133.9h3.6l1.2 1.2v1.2M151.4 131.5v1.2l1.2 1.2h2.4M162.1 133.9h3.6l1.2 1.2v1.2" fill="none" stroke="#000080" stroke-width=".25"/>
<circle cx="37.9" cy="128" r=".48" fill="#000080"/>
<circle cx="37.9" cy="128" r=".48" fill="none" stroke="#000080" stroke-width=".2"/>
<path d="M31 126.8h5.7l1.2 1.2" fill="none" stroke="#000080" stroke-width=".25"/>
<circle cx="37.9" cy="128" r=".48" fill="#000080"/>
<circle cx="37.9" cy="128" r=".48" fill="none" stroke="#000080" stroke-width=".2"/>
<path d="M24.7 124.4h-2.4l-1.2 1.2h-9.5M40.3 123.2h9.5" fill="none" stroke="#000080" stroke-width=".25"/>
<circle cx="21.2" cy="125.6" r=".48" fill="#000080"/>
<circle cx="21.2" cy="125.6" r=".48" fill="none" stroke="#000080" stroke-width=".2"/>
<path d="M21.1 125.6l1.2 1.2h2.4" fill="none" stroke="#000080" stroke-width=".25"/>
<circle cx="21.2" cy="125.6" r=".48" fill="#000080"/>
<circle cx="21.2" cy="125.6" r=".48" fill="none" stroke="#000080" stroke-width=".2"/>
<path d="M200.4 135.1h3.5l1.2 1.2v3.6M214.7 136.3v1.2l1.2 1.2h2.4M225.4 138.7h3.6l1.2 1.2v1.2" fill="none" stroke="#000080" stroke-width=".25"/>
<circle cx="205.1" cy="138.7" r=".48" fill="#000080"/>
<circle cx="205.1" cy="138.7" r=".48" fill="none" stroke="#000080" stroke-width=".2"/>
<path d="M199.4 137.5h4.5l1.2 1.2" fill="none" stroke="#000080" stroke-width=".25"/>
<circle cx="205.1" cy="138.7" r=".48" fill="#000080"/>
<circle cx="205.1" cy="138.7" r=".48" fill="none" stroke="#000080" stroke-width=".2"/>
<path d="M193.2 135.1h-3.6l-1.2 1.2h-10.8" fill="none" stroke="#000080" stroke-width=".25"/>
<circle cx="188.4" cy="136.3" r=".48" fill="#000080"/>
<circle cx="188.4" cy="136.3" r=".48" fill="none" stroke="#000080" stroke-width=".2"/>
<path d="M188.4 136.3l1.2 1.2h3.6" fill="none" stroke="#000080" stroke-width=".25"/>
<circle cx="188.4" cy="136.3" r=".48" fill="#000080"/>
<circle cx="188.4" cy="136.3" r=".48" fill="none" stroke="#000080" stroke-width=".2"/>
<path d="M209.9 124.4h10.8" fill="none" stroke="#000080" stroke-width=".25"/>
<g font-size="3.9" fill="#0b0b8e">
<text x="48.5" y="30.2">USB</text>
<text x="134.1" y="30.2">Filters</text>
<text x="215.7" y="30.2">LDO 3.3V</text>
<text x="29.4" y="101.8">LDO 3.3V (Radar Sensor)</text>
<text x="134.8" y="101.8">Filter</text>
<text x="214.5" y="101.8">LDO 1.8V</text>
<text x="20.4" y="156.7">Test Points</text>
</g>
<g font-size="3.9">
<text x="203.7" y="174.4">Title: Power-Sheet.SchDoc</text>
<text x="203.9" y="181.6">File: ezlo-thermostat.PrjPcb</text>
</g>
<g font-size="2.6">
<text x="203.9" y="187.3">Date:</text>
<text x="211.3" y="187.3">1/17/2023</text>
<text x="241.9" y="187.3">Page</text>
<text x="251.7" y="187.3">Num:</text>
<text x="259.6" y="187.3">3</text>
<text x="203.9" y="192.1">Drawn By: HuzaifaAli</text>
<text x="242.2" y="192.1">Page</text>
<text x="251.6" y="192.1">Total:</text>
<text x="260.1" y="192.1">9</text>
</g>
<g font-size="2.2">
<text x="35.6" y="20.1">1</text>
<text x="104.1" y="20.1">2</text>
<text x="172.9" y="20.1">3</text>
<text x="241.4" y="20.1">4</text>
<text x="3.6" y="40.4">A</text>
<text x="23.1" y="39.2">A4/B9</text>
<text x="23.1" y="41.6">B4/A9</text>
<text x="32.4" y="40.4">VBUS</text>
<text x="56" y="40.4">CC1</text>
<text x="63.7" y="39.2">A5</text>
<text x="63.7" y="41.6">B5</text>
<text x="273.6" y="40.4">A</text>
<text x="26.2" y="46.4">A6</text>
<text x="32.4" y="47.5">D+</text>
<text x="32.4" y="42.8">VBUS</text>
<text x="54.9" y="47.5">SBU1</text>
<text x="56" y="42.8">CC2</text>
<text x="63.7" y="46.4">A8</text>
<text x="26.2" y="51.2">A7</text>
<text x="26.3" y="53.5">B7</text>
<text x="26.4" y="48.7">B6</text>
<text x="32.4" y="52.4">D-</text>
<text x="32.4" y="50">D+</text>
<text x="54.9" y="50">SBU2</text>
<text x="63.7" y="53.5">A1/B12</text>
<text x="63.7" y="48.7">B8</text>
<text x="228.7" y="53.5">OUT</text>
<text x="236.9" y="52.4">3</text>
<text x="32.4" y="54.7">D-</text>
<text x="55.4" y="54.7">GND</text>
<text x="55.4" y="57.1">GND</text>
<text x="63.7" y="55.9">B1/A12</text>
<text x="215.4" y="54.7">2</text>
<text x="220" y="55.9">IN</text>
<text x="236.9" y="59.5">1</text>
<text x="26.6" y="60.7">S3</text>
<text x="26.6" y="63.1">S4</text>
<text x="32.4" y="61.9">SHELL</text>
<text x="32.4" y="64.3">SHELL</text>
<text x="53" y="61.9">SHELL</text>
<text x="53" y="64.3">SHELL</text>
<text x="63.7" y="60.7">S1</text>
<text x="63.7" y="63.1">S2</text>
<text x="228.6" y="60.7">GND</text>
<text x="3.7" y="85.7">B</text>
<text x="273.7" y="85.7">B</text>
<text x="51.7" y="115.6">1</text>
<text x="56.3" y="116.8">VIN</text>
<text x="67.5" y="116.8">OUT</text>
<text x="75.7" y="115.6">5</text>
<text x="222.6" y="116.8">1</text>
<text x="227.1" y="118">VIN</text>
<text x="238.3" y="118">OUT</text>
<text x="246.4" y="116.8">5</text>
<text x="51.7" y="122.8">3</text>
<text x="56.3" y="124">CE</text>
<text x="67.3" y="124">GND</text>
<text x="69.1" y="121.5">NC</text>
<text x="75.7" y="122.8">2</text>
<text x="75.7" y="120.3">4</text>
<text x="222.6" y="124">3</text>
<text x="227.1" y="125.1">CE</text>
<text x="238.1" y="125.1">GND</text>
<text x="239.9" y="122.8">NC</text>
<text x="246.4" y="124">2</text>
<text x="246.4" y="121.5">4</text>
<text x="3.7" y="131.1">C</text>
<text x="273.7" y="131.1">C</text>
<text x="214.9" y="153.5">Cannot openfile</text>
<text x="214.9" y="155.9">D:\eSpark-Consultants\eSpark-Hardware\Altium</text>
<text x="214.9" y="158.3">Template\espark-consulting-group-800x300.jpg.</text>
<text x="214.9" y="160.7">File does not exist.</text>
<text x="3.7" y="176.5">D</text>
<text x="273.6" y="176.5">D</text>
<text x="35.6" y="196.8">1</text>
<text x="104.1" y="196.8">2</text>
<text x="172.9" y="196.8">3</text>
<text x="241.4" y="196.8">4</text>
</g>
<g font-size="2.2" fill="#800000">
<text x="17.2" y="33.3">VBUS</text>
<text x="111.5" y="35.6">VBUS</text>
<text x="160.2" y="35.6">+5V</text>
<text x="12.8" y="46.4">USB_P</text>
<text x="184.1" y="47.5">+5V</text>
<text x="208" y="47.5">+5V</text>
<text x="241" y="47.5">+3V3</text>
<text x="12.8" y="53.5">USB_N</text>
<text x="84.5" y="53.5">GND</text>
<text x="150.2" y="58.3">GND</text>
<text x="22.3" y="60.7">SH</text>
<text x="22.3" y="63.1">SH</text>
<text x="67.7" y="60.7">SH</text>
<text x="67.7" y="63.1">SH</text>
<text x="73.8" y="65.4">GND</text>
<text x="111.5" y="61.9">VBUS</text>
<text x="156.1" y="61.9">5V_TABLET</text>
<text x="200.4" y="61.9">GND</text>
<text x="37.4" y="71.4">VBUS</text>
<text x="217.1" y="67.9">+3V3</text>
<text x="242.3" y="70.3">GND</text>
<text x="49.8" y="77.4">SH</text>
<text x="36.7" y="81">USB_P</text>
<text x="36.7" y="85.7">USB_N</text>
<text x="150.2" y="84.5">GND</text>
<text x="235.1" y="84.5">GND</text>
<text x="11.7" y="91.7">GND</text>
<text x="73.8" y="90.5">GND</text>
<text x="15.6" y="110.8">+5V</text>
<text x="82.6" y="110.8">3V3_C</text>
<text x="185.3" y="112">3V3_C</text>
<text x="251.2" y="112">1V8_SENSOR</text>
<text x="120.8" y="115.6">3V3_C</text>
<text x="146" y="115.6">3V3_SENSOR</text>
<text x="209.9" y="116.8">VIN_3V3C</text>
<text x="11.6" y="125.1">VIN_3V3</text>
<text x="40.2" y="122.8">VIN_3V3</text>
<text x="209.9" y="124">VIN_3V3C</text>
<text x="52.7" y="131.1">3V3_C</text>
<text x="107.7" y="128.7">3V3_C</text>
<text x="144.8" y="128.7">3V3_SENSOR</text>
<text x="16.8" y="134.7">+5V</text>
<text x="35.6" y="135.9">GND</text>
<text x="81" y="133.5">GND</text>
<text x="177.6" y="135.9">VIN_3V3C</text>
<text x="211.6" y="133.5">3V3_C</text>
<text x="228.4" y="132.3">1V8_SENSOR</text>
<text x="250.6" y="133.5">GND</text>
<text x="125.2" y="143.1">GND</text>
<text x="164.6" y="143.1">GND</text>
<text x="30.8" y="149">GND</text>
<text x="70.2" y="147.8">GND</text>
<text x="202.8" y="146.6">GND</text>
<text x="227.9" y="147.8">GND</text>
<text x="249.4" y="149">GND</text>
<text x="33.6" y="165.7">3V3_C</text>
<text x="33.6" y="170.5">3V3_SENSOR</text>
<text x="92.8" y="172.9">USB_P</text>
<text x="107.2" y="171.7">USB_P</text>
<text x="150.1" y="168.1">+5V</text>
<text x="150.1" y="170.5">5V_TABLET</text>
<text x="150.1" y="172.9">+3V3</text>
<text x="173.4" y="168.1">+5V</text>
<text x="173.4" y="170.5">5V_TABLET</text>
<text x="173.4" y="172.9">+3V3</text>
<text x="33.6" y="175.2">1V8_SENSOR</text>
<text x="92.8" y="175.2">USB_N</text>
<text x="107.2" y="174">USB_N</text>
<text x="150.1" y="175.2">3V3_SENSOR</text>
<text x="150.1" y="177.7">1V8_SENSOR</text>
<text x="173.4" y="175.2">3V3_SENSOR</text>
<text x="173.4" y="177.7">1V8_SENSOR</text>
<text x="33.6" y="180">+3V3</text>
<text x="150.1" y="180">GND</text>
<text x="173.4" y="180">GND</text>
</g>
<g font-size="2.2" fill="#000080">
<text x="30.7" y="36.8">J1</text>
<text x="68.9" y="39.2">R2</text>
<text x="68.9" y="41.6">R3</text>
<text x="80.9" y="39.2">5.1K</text>
<text x="80.9" y="41.6">5.1K</text>
<text x="117.9" y="41.6">FB1</text>
<text x="139.4" y="41.6">F1</text>
<text x="140.6" y="46.4">C8</text>
<text x="146.6" y="46.4">100nF</text>
<text x="140.6" y="48.7">C9</text>
<text x="146.6" y="48.7">0.01uF</text>
<text x="189.6" y="52.4">C13</text>
<text x="196.8" y="52.4">10uF</text>
<text x="218.3" y="50">U2</text>
<text x="218.3" y="64.3">LR1107G-33-AB3-C-R</text>
<text x="30.7" y="67.9">TYPE-C-31-M-12</text>
<text x="117.9" y="67.9">FB2</text>
<text x="141.8" y="67.9">F2</text>
<text x="55.8" y="77.4">R1</text>
<text x="70.2" y="77.4">1M</text>
<text x="140.6" y="75">C11</text>
<text x="140.6" y="72.6">C10</text>
<text x="146.6" y="75">0.01uF</text>
<text x="146.6" y="72.6">100nF</text>
<text x="220.6" y="72.6">C17</text>
<text x="220.6" y="75">C18</text>
<text x="230.2" y="72.6">100uF</text>
<text x="230.2" y="75">100uF</text>
<text x="18.8" y="81">D1</text>
<text x="59.3" y="81">C4</text>
<text x="65.3" y="81">4.7nF</text>
<text x="23.3" y="92">SP0503BAHTG</text>
<text x="54.6" y="113.2">U1</text>
<text x="20" y="115.6">L1</text>
<text x="34.3" y="115.6">10uH VIN_3V3</text>
<text x="190.8" y="116.8">FB4</text>
<text x="225.5" y="114.4">U3</text>
<text x="23.5" y="124">C2</text>
<text x="29.5" y="124">100nF</text>
<text x="127.5" y="120.3">FB3</text>
<text x="23.5" y="126.3">C3</text>
<text x="30.7" y="126.3">10uF</text>
<text x="54.6" y="127.5">XC6228D332VR-G</text>
<text x="225.5" y="128.7">XC6228D182VR-G</text>
<text x="59.3" y="135.9">C5</text>
<text x="65.3" y="135.9">100nF</text>
<text x="114.3" y="133.5">C7</text>
<text x="120.3" y="133.5">100nF</text>
<text x="153.8" y="133.5">C12</text>
<text x="159.7" y="133.5">100nF</text>
<text x="192" y="134.7">C15</text>
<text x="192" y="137.1">C16</text>
<text x="198" y="134.7">100nF</text>
<text x="199.2" y="137.1">10uF</text>
<text x="238.6" y="137.1">C19</text>
<text x="244.6" y="137.1">100nF</text>
<text x="21.1" y="139.4">C1</text>
<text x="27.1" y="139.4">10uF</text>
<text x="59.3" y="138.2">C6</text>
<text x="65.3" y="138.2">10uF</text>
<text x="217.1" y="138.2">C14</text>
<text x="223" y="138.2">100nF</text>
<text x="238.6" y="139.4">C20</text>
<text x="244.6" y="139.4">10uF</text>
<text x="21.1" y="164.5">P1</text>
<text x="21.1" y="169.3">P2</text>
<text x="21.1" y="174">P3</text>
<text x="21.1" y="178.9">P4</text>
</g>
<g font-size="2.2" fill="#0b5394">
<text x="111.9" y="84.5">F1-&gt;Hold=1ATrip=2ARmax=0.23</text>
<text x="111.9" y="87">F2-&gt;Hold=2ATrip=3.5ARmax=0.08</text>
<text x="111.9" y="89.3">FB1-&gt;3A25mohm 120ohm@100MHz</text>
<text x="205.1" y="84.5">Est.Consumptions:</text>
<text x="205.1" y="87">Idle: 160 mA</text>
<text x="205.1" y="89.3">Max: 1050mA(worst case!)</text>
<text x="111.9" y="91.7">FB2-&gt;3.5A25mohm 120ohm@100MHz</text>
</g>
<g font-size="1.7">
<text x="224" y="72.7">1</text>
<text x="224" y="75.1">1</text>
<text x="232.1" y="72.7">2</text>
<text x="232.1" y="75.1">2</text>
</g>
</svg>
